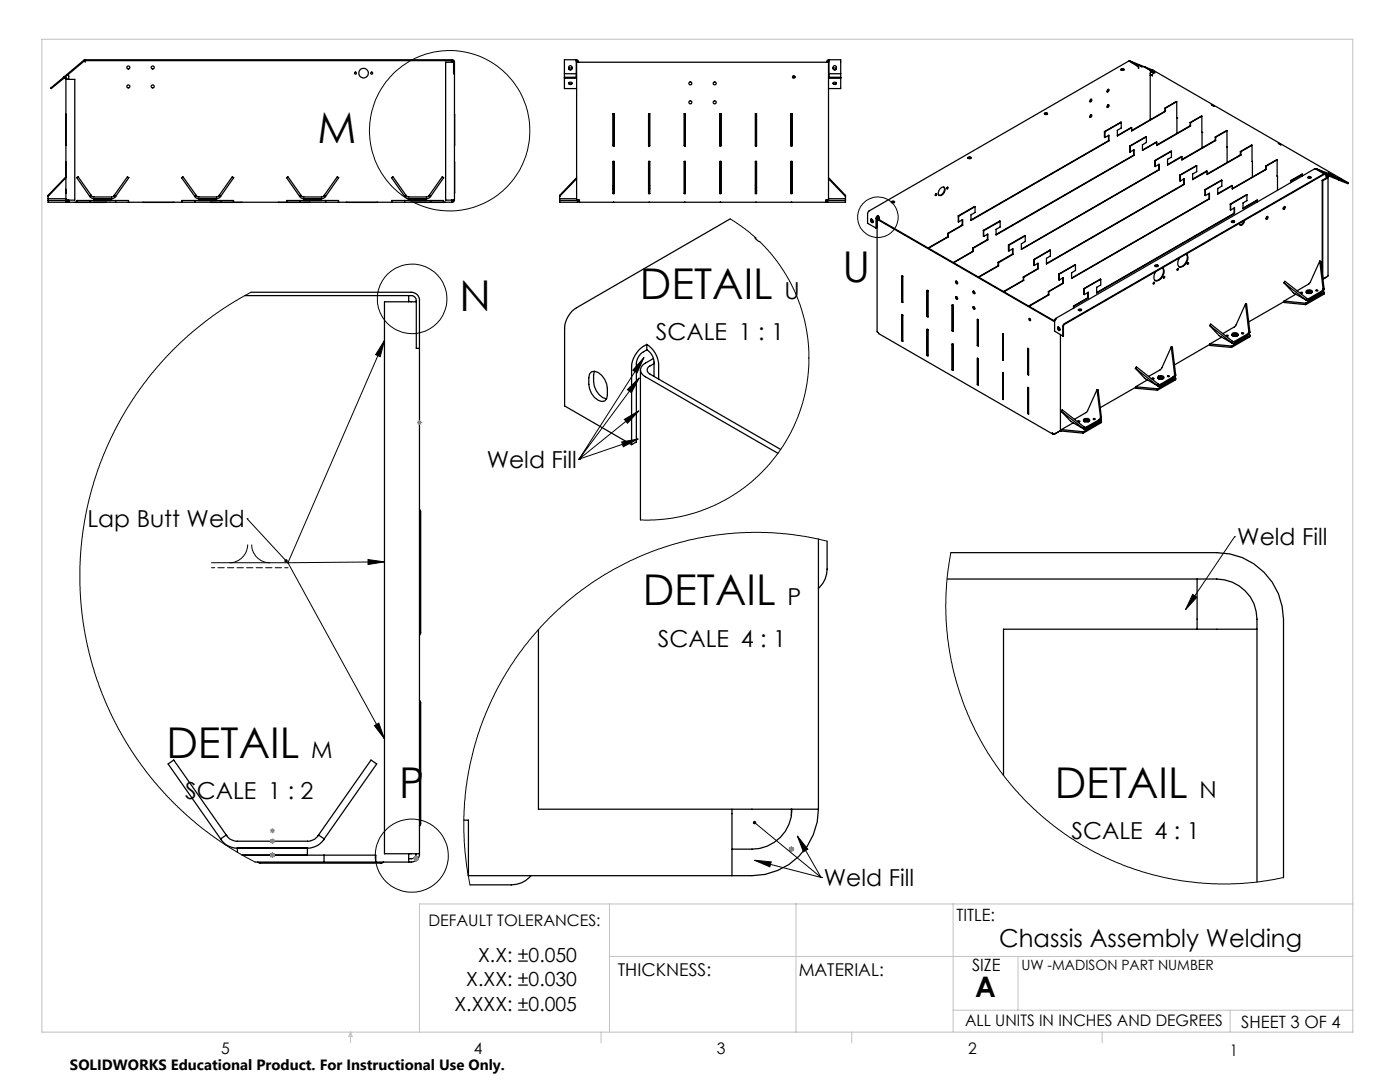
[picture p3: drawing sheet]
<svg xmlns="http://www.w3.org/2000/svg" width="279mm" height="216mm" viewBox="0 0 279 216" stroke-linecap="round" stroke-linejoin="round" font-family="sans-serif">
<g fill="none" stroke="#000" stroke-width=".25">
<path d="M12.7 15.5l-2.6 2.1 .1 .1 2.6-2.1M12.7 15.5l.1 .1M12.8 15.6l.1-.1 .3 .2v24.7h-3.6v-.7M12.8 15.3l4-3.3 .1 .1-4 3.4zM12.8 15.4l-.1 .1M13 15.4l.2 .1 .1 .3M13.2 15.8h1.7v24.1h-1.7l.2 .4 76.9 .1 .4-.5M13.5 15l.2 .2v.6M17 12.1v-.2h73.3l.3 .2 .1 .2v27.6M17 12.1h73.4l.1 .2v2.4h.2M17 12.1v.2l-.1-.2M90.1 12.1v.3"/>
<path d="M90.5 12.4h-1.6v27.5h1.8M112.6 15.5h2.5M112.6 15.6h2.5M113.5 13.7a.37 .37 0 0 1 .7 0M113.5 16.6a.37 .37 0 0 0 .7 0M113.6 13.8h.5M113.6 13.2a.37 .37 0 0 1 .5 .1 .37 .37 0 0 1-.1 .5 .37 .37 0 0 1-.5 0zM115 11.9v2.8h-2.4M115 11.9h-2.4v5.8h2.5M115 11.9l.3 .1 .1 .4M115 12.1l.3 .2zM115.1 15l-.1 .5"/>
<path d="M115.3 12.3v.1M158.2 15.3h.5M165.2 12.2l.2-.1-.2 .2zM165.2 12.3v.1M165.3 15l.1 .5M165.3 15.5h2.5M165.3 15.6h2.5M165.4 11.9v2.8h2.4M165.4 11.9h2.4v5.8h-2.5M165.4 11.9l-.3 .1-.1 .4M166.3 13.7a.37 .37 0 0 1 .6 0M166.3 16.6a.37 .37 0 0 0 .6 0"/>
<path d="M166.3 13.8h.6M166.4 16.4a.3 .3 0 0 1 .4 0 .3 .3 0 0 1 0 .4 .3 .3 0 0 1-.4 .1 .3 .3 0 0 1 0-.5zM217.6 19.9l.2-.1a.26 .26 0 0 1 .1 .4 .26 .26 0 0 1-.4 0zM217.8 19.8l-.1 .3-.2 .2M221.1 17.9l.1-.1a.28 .28 0 0 1 .1 .4 .28 .28 0 0 1-.4 .1zM221.2 17.8v.3l-.3 .2M223.7 13.8a.29 .29 0 0 1 .4-.2 .29 .29 0 0 1 .1 .4h-.4zM223.7 13.9l.3-.1 .3 .1M225.4 12.1v.1M225.4 12.1l1.7 1M225.4 12.1l2.8 1.2 1.7 .9M227.1 13.1l.1 .6-.2-.5-1.7-1-51.9 29.9-.3 .4v2.1l1.7 .9"/>
<path d="M227.1 13.1l-.1 .1M227.4 13l.6 .3zM228.3 13.3l2.2 1.2a.49 .49 0 0 0-.5 .6h-.4M228.3 13.3h.1M228.3 13.3l1.8 .7 39 22.5M229.6 14.9l.4 .1M229.6 14.3l.2 .1M229.7 14l.7 .3zM229.8 14.4l.4 .2M229.9 14.2l-.4-.2 .1 .3v9.6M229.9 14.2l-.1 .2M9.6 39.2v.5"/>
<path d="M9.6 39.7h3.6M13.1 37.7l.1 .9M13.2 32.3l-.1 3M13.2 22.8v6.2M13.2 35.3l-3.6 3.7v.2M13.2 35.5l-3.6 3.7M13.3 40l.2 .2h.2M13.7 39.9v.5M17.9 39.2l.7 .5h3.7M18.2 39l.4 .3h3.8l.4-.3M18.2 39l-.3 .2M18.2 39l-2.6-3.7-.3 .2 2.6 3.7"/>
<path d="M18.8 39.7v.3M22.3 39.7v.3M22.8 39l2.6-3.7 .3 .2-2.6 3.7M22.8 39l.3 .2M23.1 39.2l-.4 .3-.4 .2M23.1 39.2h.1M38.9 39.2l.3 .3 .5 .2M38.9 39.2h.1M39.2 39l.3 .3h3.9l.3-.3M39.2 39l-.3 .2M39.2 39l-2.7-3.7-.3 .2 2.7 3.7M39.7 39.7v.3"/>
<path d="M43.2 39.7v.3M43.7 39l2.7-3.7 .2 .2-2.6 3.7M43.7 39l.3 .2M44 39.2l-.7 .5h-3.6M44 39.2h.1M59.8 39.2l.4 .3 .4 .2M60.1 39l.4 .3h3.8l.4-.3M60.1 39l-.3 .2M60.1 39l-2.6-3.7-.3 .2 2.6 3.7M60.6 39.7v.3M60.6 39.7h3.5M64.1 39.7v.3"/>
<path d="M64.7 39l2.6-3.7 .3 .2-2.6 3.7M64.7 39l.3 .2M64.9 39.2l-.3 .3-.5 .2M65 39.2h-.1M80.8 39.2l.3 .3 .5 .2M81 39l.4 .3h3.8l.5-.3M81 39l-.2 .2M81 39l-2.6-3.7-.3 .2 2.7 3.7M81.6 39.7h3.5M81.6 39.7v.3M85.1 39.7v.3M85.7 39l2.6-3.7 .2 .2-2.6 3.7"/>
<path d="M85.7 39l.2 .2M85.9 39.2l-.4 .3-.4 .2M85.9 39.2h.1M90.1 39.9v.5M90.5 40l-.1 .2h-.3M90.7 22.8v6.2M90.7 32.3v6.3M111.7 39.2v.5M111.7 39.7h3.4M111.7 39.7v.7h3.6v-.5M115.1 35.5l-3.4 3.5v.2M115.1 35.7l-3.4 3.5"/>
<path d="M115.3 40l.3 .4M115.4 39.9l.2 .3M122.3 37.6l.1 .1M122.3 37l.1 .1M122.3 22.7h.3v6.4h-.3zM122.3 32.2h.3v6.4h-.3zM122.4 22.7v6.4M122.4 32.2v6.4M122.4 22.7h.1M122.4 29.1h.1M122.4 32.2h.1M122.4 38.6h.1"/>
<path d="M122.5 22.7v6.4M122.5 32.2v6.4M122.5 37.9l.1 .1M122.5 37.3l.1 .1M122.5 22.7h.1M122.5 29.1h.1M122.5 32.2h.1M122.5 38.6h.1M129.4 22.7h.3v6.4h-.3zM129.4 32.2h.3v6.4h-.3zM129.5 22.7v6.4M129.5 32.2v6.4"/>
<path d="M129.5 37.3l-.1 .1M129.5 37.9l-.1 .1M129.5 22.7h.1M129.5 29.1h.1M129.5 32.2h.1M129.5 38.6h.1M129.6 22.7v6.4M129.6 32.2v6.4M129.6 22.7h.1M129.6 29.1h.1M129.6 32.2h.1M129.6 38.6h.1"/>
<path d="M129.7 37l-.1 .1M129.7 37.6l-.1 .1M136.6 22.7v6.4M136.6 32.2v6.4M136.6 22.7h.1M136.6 29.1h.1M136.6 32.2h.1M136.6 38.6h.1M136.7 22.7v.2M136.7 28.9v.2M136.7 38.5v.1M136.7 32.2v.2"/>
<path d="M136.7 22.7l.1 6.4M136.7 32.2l.1 6.4M136.8 22.7h-.2v6.4h.2M136.8 32.2h-.2v6.4h.2M143.7 22.7h.2v6.4h-.2zM143.7 32.2h.2v6.4h-.2zM143.7 22.7v6.4M143.7 32.2v6.4M143.7 22.7h.1M143.7 29.1h.1M143.7 32.2h.1M143.7 38.6h.1"/>
<path d="M143.8 22.7v6.4M143.8 32.2v6.4M143.8 22.7h.1M143.8 29.1h.1M143.8 32.2h.1M143.8 38.6h.1M150.7 37.6l.1 .1M150.7 37l.1 .1M150.7 22.7h.3v6.4h-.3zM150.7 32.2h.3v6.4h-.3zM150.8 22.7v6.4M150.8 32.2v6.4"/>
<path d="M150.8 22.7h.1M150.8 29.1h.1M150.8 32.2h.1M150.8 38.6h.1M150.9 22.7v6.4M150.9 32.2v6.4M150.9 37.9l.1 .1M150.9 37.3l.1 .1M150.9 22.7h.1M150.9 29.1h.1M150.9 32.2h.1M150.9 38.6h.1"/>
<path d="M157.8 22.7h.3v6.4h-.3zM157.8 32.2h.3v6.4h-.3zM157.9 22.7v6.4M157.9 32.2v6.4M157.9 37.3l-.1 .1M157.9 37.9l-.1 .1M157.9 22.7h.1M157.9 29.1h.1M157.9 32.2h.1M157.9 38.6h.1M158 22.7v6.4M158 32.2v6.4"/>
<path d="M158 22.7h.1M158 29.1h.1M158 32.2h.1M158 38.6h.1M158.1 37l-.1 .1M158.1 37.6l-.1 .1M165 39.9l-.2 .3M165.2 40l-.1 .3-.3 .1M165.3 39.7h3.4M165.3 35.5l3.4 3.5v.2M165.3 35.7l3.4 3.5M168.7 39.2v.5"/>
<path d="M168.7 39.7v.7h-3.5v-.5M186.8 38.7a.15 .15 0 0 1 .1 .2 .15 .15 0 0 1-.2 0zM186.8 38.7l-.1 .2M187.6 37.7a.54 .54 0 0 1 .5-.4 .54 .54 0 0 1 .5 .4 1.11 1.11 0 0 1-1.2 1.3 .96 .96 0 0 1 .2-1.3zM188.3 37.3a1.19 1.19 0 0 1-.9 1.7M189.1 37.4l-.2 .2M193.2 31.5l.2-.1 .4 .1M193.2 31.4a.32 .32 0 0 1 .4-.1 .32 .32 0 0 1 .2 .3 .32 .32 0 0 1-.4 .1 .32 .32 0 0 1-.2-.3zM208.4 22.6a.34 .34 0 0 1 .4-.1 .34 .34 0 0 1 .2 .3 .34 .34 0 0 1-.3 .1 .34 .34 0 0 1-.3-.3zM208.5 22.8l.2-.2 .4 .2M217.6 23l.2-.1a.24 .24 0 0 1 0 .3 .24 .24 0 0 1-.3 .1zM217.8 22.9l-.1 .3-.2 .2"/>
<path d="M220.4 26.2l.1 .1M220.4 26.2l.1 1.2M220.5 27.4l.8-.4v1.1M220.5 26.3v1.1M221.1 20.9h.1a.24 .24 0 0 1 .1 .4 .24 .24 0 0 1-.4 0zM221.2 20.9v.3l-.3 .2M221.2 28.1h.1M221.2 28.1l-27.4 15.8M221.2 27v1.1M221.3 28.1l-27.5 15.9v-1.1l.8-.5v-1.2M223.8 24.4v1.1l-.8 .5v1.1l2.8-1.6M223.8 24.4l-3.3 1.9"/>
<path d="M223.8 24.4l-3.4 1.8M225.5 29.1v.1M225.5 29.1v1.2M225.5 30.3l.8-.4v1.1M225.5 29.2v1.1M225.8 25.5l-2.8 1.6M226.2 31h.1M226.2 31l-27.4 15.8M226.2 29.9v1.1M226.3 31l-27.5 15.9v-1.1l.8-.5v-1.1M228.8 27.3v1.1l-.8 .5v1.1l2.9-1.6M228.8 27.3l-3.3 1.9"/>
<path d="M228.8 27.3l-3.3 1.8M230.5 32v.1M230.5 32v1.2M230.5 33.2l.8-.4v1.1M230.5 32.1v1.1M230.9 28.4l-2.9 1.6M231.2 33.9h.1M231.2 33.9l-27.4 15.8M231.2 32.8v1.1M231.3 33.9l-27.5 15.9v-1.2l.8-.4v-1.1M232.5 22.2h.1M232.5 22.2l-6.7 3.8"/>
<path d="M232.5 21.6h.1M232.5 21.6v.6M232.6 22.2l-6.8 3.9v-.6M232.6 21.6v.6M233.8 30.2l-3.3 1.9M233.8 30.2v1.2l-.8 .4v1.1l2.9-1.6M233.8 30.2l-3.3 1.8M234.8 23.5h.1M234.8 20.3l-2.2 1.3M234.8 20.3v3.2M234.8 20.3l-2.3 1.3M234.8 23.5l.1 3.1"/>
<path d="M235.5 34.9v.1M235.5 34.9v1.2M235.5 36.1l.9-.4v1.1M235.5 35v1.1M235.9 31.3l-2.9 1.5M236.3 36.8l-27.5 15.8M236.3 36.8h.1M236.3 35.7v1.1M236.4 36.8l-27.6 15.9v-1.2l.8-.4v-1.1M237.5 25.1l.1 .1M237.5 25.1l-6.6 3.8M237.5 24.4l.1 .1"/>
<path d="M237.5 24.4v.7M237.6 25.2l-6.7 3.8v-.6M237.6 24.5v.7M238.8 33.1v1.2l-.8 .4v1.1l2.9-1.6M238.8 33.1l-3.3 1.9M238.8 33.1l-3.3 1.8M239.9 26.4h.1M239.9 23.2l-2.3 1.3M239.9 23.2v3.2M239.9 23.2l-2.4 1.2M239.9 26.4v3.1M240.5 37.8l.1 .1"/>
<path d="M240.5 37.8l.1 1.2M240.6 39l.8-.4v1.1M240.6 37.9v1.1M240.9 34.2l-.1-.1-2.8 1.6M241.3 39.7h.1M241.3 39.7l-27.4 15.8M241.3 38.6v1.1M241.4 39.7l-27.5 15.9v-1.2l.7-.4v-1.2M241.7 20.9l.7 .3zM242.5 28h.1M242.5 28l-6.6 3.8M242.5 27.3l.1 .1"/>
<path d="M242.5 27.3v.7M242.6 28l-6.7 3.9v-.6M242.6 27.4v.6M243.8 36v1.1l-.8 .5v1.1l2.9-1.6M243.8 36l-3.2 1.9M243.8 36l-3.3 1.8M244.9 26.1l-2.3 1.3M244.9 26.1v6.3M244.9 29.3h.1M244.9 26.1l-2.4 1.2M245.9 37.1l-2.9 1.5M247.5 30.9h.2"/>
<path d="M247.5 30.9l-6.6 3.8M247.5 30.2l.2 .1M247.5 30.2v.7M247.7 30.9l-6.8 3.9v-.6M247.7 30.3v.6M248.8 38.9v1.1l-.7 .5v1.1l2.8-1.6M248.8 38.9l-3.2 1.9M248.8 38.9l-3.3 1.8M249.9 29l-2.2 1.3M249.9 29v3.2M249.9 29l-2.4 1.2M249.9 32.2v3.1"/>
<path d="M249.9 32.2h.1M250.9 40v.3M250.9 40l-2.8 1.5M252.6 33.8h.1M252.6 33.8l-6.7 3.8M252.6 33.1l.1 .1M252.6 33.1v.7M252.7 33.8l-6.8 3.9v-.6M252.7 33.2v.6M254.9 31.9l-2.2 1.3M254.9 31.9v3.2M254.9 31.9l-2.3 1.2"/>
<path d="M254.9 35.1l.1 2.9M254.9 35.1h.1M255.1 28.6l.6 .3zM257.6 36l.1 .1M257.6 36v.4M257.7 36.1v.3M259.9 34.8l-2.2 1.3M259.9 34.8v.3M259.9 34.8l-2.3 1.2M261 35.5l.3-.2 .3 .2M261.1 35.3a.3 .3 0 0 1 .3-.1 .3 .3 0 0 1 .2 .3 .3 .3 0 0 1-.4 .1 .3 .3 0 0 1-.1-.3zM262.6 33.7h-.1"/>
<path d="M262.7 33.7l2.4 .9M262.7 33.7l1.7 .9M262.7 33.7v.1M263.9 36l.1 .1M263.9 36v18.5M264 36.1v19.4M264.2 34.7l-51.8 29.9-.3 .5v2M264.2 34.7v.1l-51.9 30-.2 2.3M264.2 34.7l-1.8-1-51.8 29.9M264.2 34.7l.1 .1M264.3 34.8l2.8 1.1M264.4 34.6l-.1 .2"/>
<path d="M264.4 34.6l2.8 1.1M264.7 34.6l.6 .3zM264.7 35v.5M264.7 35h.1M264.8 35.1l.2 .2v.2l-1 .6M264.8 35.1l-.1 .1 .2 .1-.1 .2-.9 .5M264.8 35v.1M265 35.3v19.7l-1 .7 .6-.3M265 34.6h.2M265.1 34.6l2.1 1.1M265.2 34.6l2.1 1.2M265.2 34.6h-.1"/>
<path d="M267.1 35.5l.6 .3zM267.1 35.9h.1M267.2 35.7l-.1 .2M267.2 35.9l1.8 .8 .1-.2M267.3 35.8l1.8 .7M267.3 35.8l-.1 .1M9.6 40h3.6M15 40.4h6.2M15.3 40.4v-.4h10.3v.4M17.9 40v.4M23.1 40v.4M28.5 40.4h6.2"/>
<path d="M36.3 40.4v-.4h10.3v.4M38.9 40v.4M42 40.4h6.3M44 40v.4M48.9 59h33.2a1.02 1.02 0 0 1 1 1v9.5h.6M50.1 58.3h32a1.63 1.63 0 0 1 1.6 1.7v110.4M55.6 40.4h6.2M57.2 40.4v-.4h10.4v.4M59.8 40v.4M65 40v.4M69.1 40.4h6.3M78.2 40.4v-.4h10.3v.4"/>
<path d="M80.8 40v.4M81.6 59v1.2M82.6 40.4h6.3M85.9 40v.4M111.7 40h3.6M115.6 40.4v-.1a.36 .36 0 0 0-.1-.4 .36 .36 0 0 0-.4 0v-27.5h50.2v27.5h-.1a.29 .29 0 0 0-.4 .1 .29 .29 0 0 0 0 .4M115.6 40.4h49.2M122.4 40.4h.1M129.5 40.4h.1M136.6 40.4h.1M143.7 40.4h.1M145.7 43.7l-30.7 17.7a5.2 5.2 0 0 0-2.3 4.1v15.5l13.3 7.7"/>
<path d="M150.7 47.3l.1 .4 .8 .5M150.8 40.4h.1M150.8 47.5l-.1 .1M157.9 40.4h.1M165.2 40h3.5M173.8 43.7a.35 .35 0 0 1 .4 .3 .35 .35 0 0 1-.2 .4l-.2-.3zM173.9 43.7v.4l.3 .3M175 43.6v22.6l.3 .3 34.8 20.1M175.2 43l-.4 .4v2.1M175.2 43.1l-.3 .3v2l-.1 .1M175.2 43l.3 .5v.4M175.2 43.1l.2 .2v.5"/>
<path d="M175.2 43v.1M175.4 43.4l-.4 .2 .2 .2 34.9 20.2 .4 .1M175.4 43.5l-.1 .2 35 20.3h.2M177.9 40.3a.32 .32 0 0 1 .4-.2 .32 .32 0 0 1 .2 .3 .36 .36 0 0 1-.6-.1zM177.9 40.4l.3-.1 .3 .1M180.1 55.1l-.1 .1M180.2 55.1v5.2M180.2 55.1l-.2-.1v5.3M180.2 55.1v5.3l-.2-.1M185 57.9l.2 .1v5.3l-.2-.2zM185.1 58l-.1 .1M185.2 58l-.1 5.1h.1"/>
<path d="M189.2 47.2v.1M189.2 47.2l-4 2.3M189.2 46.6h.1M189.2 46.6v.6M189.2 47.3l-3.9 2.2M189.2 46.6v.7M190.7 59.2a.29 .29 0 0 1 .4 .2 .29 .29 0 0 1-.1 .3l-.3-.2zM190.7 56.1a.28 .28 0 0 1 .4 .2 .28 .28 0 0 1-.2 .3l-.2-.3zM190.8 56.1l.3 .5M190.8 59.2l.3 .5M191.2 43.1l.1 1.2M191.2 43.1h.1"/>
<path d="M191.3 44.3l.8-.5v1.1M191.3 43.1v1.2M192 44.9h.1M192 44.9l-2.8 1.7M192 43.9v1M192.1 44.9l-2.9 1.7M194.2 50.1l-3.9 2.3M194.2 50.1v.1M194.2 49.5h.1M194.2 49.5v.6M194.2 58.1a.3 .3 0 0 1 .3 .2 .3 .3 0 0 1-.1 .3l-.2-.1zM194.2 50.2l-3.9 2.2"/>
<path d="M194.2 49.5v.7M194.3 58.1v.3l.3 .2M194.6 41.2l-3.3 1.9M194.6 41.2l-3.4 1.9M196.3 46h.1M196.3 46v1.2M196.3 47.2l.8-.5v1.2M197.1 47.8l-2.9 1.7M197.1 47.8v.1M197.1 46.8v1M197.1 47.9l-2.9 1.6M199.2 53l.1 .1"/>
<path d="M199.2 53l-3.9 2.3M199.2 52.4h.1M199.2 52.4v.6M199.3 53.1l-4 2.2M199.3 52.4v.7M199.6 44.2l-3.3 1.8M201.3 48.9h.1M201.3 48.9v1.1l.1 .1M201.4 50.1l.7-.5v1.2M201.4 48.9v1.2M202.1 50.7v.1M202.1 50.7l-2.9 1.7"/>
<path d="M202.1 49.7v1M202.1 50.8l-2.8 1.6M204.2 55.9l.1 .1M204.2 55.9l-3.9 2.3M204.2 55.3h.1M204.2 55.3v.6M204.3 56l-4 2.2M204.3 55.3v.7M204.6 47.1l-3.3 1.8M204.6 47.1l-3.2 1.8M206.3 51.8h.1M206.3 51.8l.1 1.2"/>
<path d="M206.4 53l.8-.5v1.2M206.4 51.8v1.2M207.1 53.6l.1 .1M207.1 53.6l-2.9 1.7M207.1 52.6v1M207.2 53.7l-2.9 1.6M209.2 58.8h.1M209.2 58.8l-3.9 2.3M209.2 58.2h.1M209.2 58.2v.6M209.3 58.8l-3.9 2.3M209.3 58.2v.6"/>
<path d="M209.6 50l-3.2 1.8M209.6 50l-3.3 1.8M211.3 54.7h.1M211.3 54.7l.1 1.2M211.4 55.9l.8-.5v1.2M211.4 54.7v1.2M212.1 56.5l.1 .1M212.1 56.5l-2.9 1.7M212.1 55.5v1M212.2 56.6l-2.9 1.6M214.6 52.8l-3.2 1.9M214.6 52.8l-3.3 1.9"/>
<path d="M216.3 57.6h.1M216.3 57.6l.1 1.2M216.4 58.8l.8-.5v1.1M216.4 57.6v1.2M217.1 59.4h.1M217.1 59.4l-2.9 1.7M217.1 58.3v1.1M217.2 59.4l-2.9 1.7M219.7 55.7l-3.3 1.9M219.7 55.7l-3.4 1.9M230.2 56.4h.2l-.2 .3zM230.3 56.3l-.1 .3"/>
<path d="M230.5 53a.29 .29 0 0 1 .4-.2 .29 .29 0 0 1 .1 .4 .3 .3 0 0 1-.3 0 .3 .3 0 0 1-.2-.2zM230.5 53.1l.1-.1 .5 .1M230.6 54.2a1.32 1.32 0 0 0 .1 1.9 1.8 1.8 0 0 0 1.4-2.5l-.1-.2a1.73 1.73 0 0 1-1.5 2.6M232.3 55.2l-.1 .2M235 53.6l.2 .1-.2 .2zM235.1 53.6l-.2 .3M235.4 51.5a1.28 1.28 0 0 0 .1 1.8 1.8 1.8 0 0 0 1.4-2.5l-.2-.1a1.78 1.78 0 0 1-1.4 2.5M237.1 52.4l-.2 .3M245.5 40.7l.1 .1M245.5 40.7l.1 1.2M245.6 41.9l.8-.4v1.1M245.6 40.8v1.1"/>
<path d="M245.7 44.3l.3-.1 .4 .1M245.9 44.1h.4a.26 .26 0 0 1-.2 .3 .26 .26 0 0 1-.2-.3zM246.3 42.5l.1 .1M246.3 42.5l-27.4 15.9M246.3 41.5v1M246.4 42.6l-27.5 15.9v-1.2l.8-.4v-1.2M248.2 44.1a1.02 1.02 0 0 1-.8 .8M248.4 44a.77 .77 0 0 1-1 .8v-.2M252.8 43.3l.1-.1a.26 .26 0 0 1 .1 .4 .26 .26 0 0 1-.4 0zM252.9 43.2v.2l-.2 .3M256.2 41.3l.2-.1a.29 .29 0 0 1 0 .4 .29 .29 0 0 1-.3 .1zM256.2 56.4l2 2.1 2.5 1.4"/>
<path d="M256.2 56.4l4.4 3.4M256.2 56.4l.2-.3 4.4 3.4M256.4 41.2l-.1 .3-.2 .2M258.6 58.7l-2.3 1.4M260.6 59.8l.2 .2 .4-.1M260.7 58.3a.92 .92 0 0 1 1.2 0 .89 .89 0 0 0-1.2 0zM260.7 58a.71 .71 0 0 1 1.2 .2 .68 .68 0 0 1-.7 .4 .68 .68 0 0 1-.5-.5zM260.8 59.5l-.2 .3M260.8 59.5v.1M260.9 58.5h.8zM260.9 60l.3 .1M261.2 59.9v.2"/>
<path d="M261.2 59.9l2.5-1.4v.2l-2.5 1.4M262.6 57.9h.1a.17 .17 0 0 1 .2-.1 .17 .17 0 0 1 .1 .3h-.3zM263.4 52.1l-2 4.3-2.6 1.6M263.4 52.1l.7 5.6M263.4 52.1h.2l.7 5.6M264.1 57.7l-.4 .4-2.5 1.5h-.4M264.1 57.7h.2M264.1 58l.2 .4M264.3 57.7l-.5 .7-2.6 1.5M264.3 58.4l-3.7 2.1M264.3 58.4v.3l-3.7 2.1M264.7 55.3l-.1 .1"/>
<path d="M83.1 60.2h-6.4v110.2h7M118 74.2a2.35 2.35 0 0 1 2.7 1.5 5.6 5.6 0 0 1 .4 3.9l-.4 .4a2.39 2.39 0 0 1-2.7-1.5 5.6 5.6 0 0 1-.3-3.9zM118.6 74.1a5 5 0 0 0 1.7 5.2l.7 .3M127.8 73.8v30M129.1 68.7a5.4 5.4 0 0 0-3.1 4.5v15.5M129.1 69.8a3.2 3.2 0 0 0-2.1 2.8v15.6l-1 .5M129.1 68.7a5.1 5.1 0 0 1 2.3 4.1v2.8M129.1 69.8a2.99 2.99 0 0 1 1.4 2.4v2.9M129.1 68.7v1.1M130.4 71.5a3.8 3.8 0 0 0-2.5 1.9 1.44 1.44 0 0 0 .9 1.8l26.5 15.3M130.5 72.6a1.63 1.63 0 0 0-1.3 1.2l.1 .5 .4 .3 26.1 15.1M180 60.1l.1 .1"/>
<path d="M180 67.9l.1 .1M180 62.8l.2 .1v5.2l-.2-.1zM180 68h.1M180.1 60.2v.1M180.1 68v.1M180.1 60.2l-.1 .1M180.1 62.8l-.1 .2M180.2 62.9v5.2M185 63l.1 .1M185 70.8l.1 .1M185 65.7l.2 .1v5.2l-.2-.1zM185.1 63.1h.1"/>
<path d="M185.1 70.9h.1M185.1 63.1h-.1M185.1 70.9h-.1M185.1 65.7l-.1 .2M185.2 65.8l-.1 5.1h.1M190 65.9l.1 .1M190 73.7l.1 .1M190 60.8l.2 .1v5.2l-.2-.1zM190 68.6l.2 .1v5.2l-.2-.1zM190.1 66h.1M190.1 73.8h.1M190.1 60.9l-.1 .1"/>
<path d="M190.1 68.6l-.1 .2M190.1 66h-.1M190.1 73.8h-.1M190.2 68.7v5.1M190.2 60.9v5.2M194.2 61.2a.3 .3 0 0 1 .3 .2 .3 .3 0 0 1-.1 .3l-.2-.2zM194.3 61.2v.3l.3 .1M195.1 63.7l.1 .1v5.2l-.1-.1zM195.1 68.9h.1M195.1 76.7h.1M195.2 63.7l-.1 5.2 .1 .1M195.2 71.5l-.1 5.2h.1"/>
<path d="M195.2 71.6v5.1M195.2 63.8v5.2M195.2 71.6l-.1-.1v5.2M195.2 71.6v5.2l-.1-.1M200.1 79.5v.1M200.1 66.6l.1 .1v5.2l-.1-.1zM200.1 71.8h.1M200.1 79.6h.1M200.2 66.6l-.1 .2M200.2 74.4l-.1 .2M200.2 74.5v5.1h-.1M200.2 66.7v5.2l-.1-.2"/>
<path d="M200.2 74.5l-.1-.1v5.2M200.2 74.5v5.2l-.1-.1M205.1 74.6v.1M205.1 74.7h.1M205.1 74.7l.1 .1M205.2 69.5l-.1 .2M205.2 77.3l-.1 .2M205.2 77.4v5.1h.1M205.2 69.6v5.1l.1 .1M205.3 69.6l-.2-.1v5.2M205.3 77.4l-.2-.1v5.2M205.3 69.6v5.2l-.2-.1"/>
<path d="M205.3 77.4v5.2l-.2-.1M205.4 63.5a.22 .22 0 0 1 .3 .2 .22 .22 0 0 1-.2 .3l-.2-.3zM205.5 63.5l.1 .4M205.6 63.9h.1M210.3 64l.4-.5 .1 .1-.3 .4v2.1l1.6 1M211.1 65.2a.44 .44 0 0 1 .3 .8 .48 .48 0 0 1-.3-.8zM211.2 65.2v.5l.3 .2M211.6 66.8v19.1l-1 .6-.6-.1 .1 .2 .3-.1M214.2 61.1h.1M214.2 61.1v.4M214.3 61.1v.3M215.2 61.7a.32 .32 0 0 1 .4-.1 .32 .32 0 0 1 .2 .3 .32 .32 0 0 1-.4 .1 .32 .32 0 0 1-.2-.3z"/>
<path d="M215.2 61.9l.2-.1 .4 .1M218.9 77.8l-1.9 4.3-2.6 1.6M218.9 77.8l.7 5.5M218.9 77.8h.2l.7 5.6M226.6 73.5a10.2 10.2 0 0 0 4.5 3.5M226.6 73.5l4.4 3.4M226.6 73.5l.2-.3 4.4 3.5M226.6 77.3l-7 4.1M226.6 77.2l4.4 .4M226.6 77.2v.3l4.4 .4M229 75.8l-2.4 1.4M229.9 75.5h.1a.17 .17 0 0 1 .2-.1 .17 .17 0 0 1 .1 .2z"/>
<path d="M231 76.9l.2 .2 .4-.1M231 77.6v.3M231 75.2a.72 .72 0 0 1 1.3 .2 .68 .68 0 0 1-.7 .3 .68 .68 0 0 1-.6-.5zM231.1 75.4a.84 .84 0 0 1 1.1 .1 .81 .81 0 0 0-1.1 0zM231.2 76.7l-.2 .2M231.2 75.6l.4-.1 .5 .1-.4-.1zM231.2 77.1l.4 .2M231.6 77v.3M233 75a.16 .16 0 0 1 .3-.1 .16 .16 0 0 1 0 .2l-.2 .1zM233.8 69.2l-2.1 4.4-2.5 1.5M233.8 69.2l.6 5.6M233.8 69.2l.2 .1 .6 5.5"/>
<path d="M234 75.5l-2.4 1.5M234 75.5v.3l-2.4 1.5M234.4 74.8l-.2 .3-2.7 1.6h-.3M234.4 74.8h.2M234.5 75.1l.1 .4M234.6 74.9l-.6 .6M234.6 74.8v.1M234.6 75.5v.3l-3.6 2.1M234.6 75.5l-3.6 2.1M241.4 64.9l1.9 2.1 2.6 1.5M241.4 64.9l4.4 3.5M241.4 64.9l.2-.2 4.4 3.4"/>
<path d="M241.4 68.7l-7 4.1M241.4 68.7v.2l4.4 .4M241.4 68.7l4.4 .3M243.8 67.3l-2.4 1.4M244.8 66.9a.16 .16 0 0 1 .2 0 .16 .16 0 0 1 .1 .2 .16 .16 0 0 1-.2 0 .16 .16 0 0 1-.1-.2zM245.8 68.4l.2 .1 .4-.1M245.8 69v.3M245.9 66.9a.92 .92 0 0 1 1.2 0 .89 .89 0 0 0-1.2 0zM245.9 66.6a.65 .65 0 0 1 .7-.2 .65 .65 0 0 1 .5 .5 .72 .72 0 0 1-1.2-.2zM246 68.1l-.2 .3M246.1 67h.8zM246.1 68.5l.3 .2"/>
<path d="M246.4 68.4v.3M248.6 60.6l-2 4.4-2.5 1.6M248.6 60.6l.6 5.6M248.6 60.6l.2 .1 .6 5.6M248.8 67v.3l-2.4 1.4M248.8 67l-2.4 1.4M249.2 66.2l-.3 .5-2.6 1.5-.3-.1M249.2 66.2l.2 .1M249.3 66.5l.1 .4M249.4 66.3l-.6 .7M249.4 66.9l-3.6 2.1M249.4 66.9v.3l-3.6 2.1"/>
<path d="M256.3 60.2l-7.1 4M256.3 60.1v.3l4.3 .4M256.3 60.1l4.3 .4M260.6 60.5v.3M205.1 82.4v.1M205.1 82.5h.1M211.8 82.1a10.2 10.2 0 0 0 4.5 3.5M211.8 82.1l4.4 3.4M211.8 82.1l.2-.3 4.4 3.4M211.8 85.8l-1.4 .7M211.8 85.7l4.4 .4M211.8 85.7v.3l4.4 .4"/>
<path d="M214.2 84.4l-2.4 1.3M215.2 84h.2a.15 .15 0 0 1-.1 .2 .15 .15 0 0 1-.1-.2zM216.2 85.5l.2 .1 .3-.1M216.2 86.1v.3M216.3 84a.92 .92 0 0 1 1.1 0 .88 .88 0 0 0-1.1 0zM216.3 83.7a.65 .65 0 0 1 .7-.2 .65 .65 0 0 1 .4 .5 .73 .73 0 0 1-1.2-.2zM216.4 85.2l-.2 .3M216.4 84.1h.8zM216.4 85.6l.3 .2M216.7 85.5v.3M218.2 83.5a.17 .17 0 0 1 .3 0 .17 .17 0 0 1 0 .2h-.3zM219.2 84.1v.3l-2.5 1.4"/>
<path d="M219.2 84.1l-2.5 1.4M219.6 83.3l-.3 .5-2.7 1.5-.2-.1M219.6 83.3l.2 .1M219.7 83.6l.1 .4M219.8 83.4l-.5 .7M219.8 84v.3l-3.6 2.1M219.8 84l-3.6 2.1M83.7 101.7l.3 .4v24.2l-.3 .5M163.3 107.6v53.9M165.1 108v5.6a5.1 5.1 0 0 1-1.8 3.8M189 115.5h53.9a8.1 8.1 0 0 1 8 8v52.5M189.8 110.3h53.1a13.3 13.3 0 0 1 13.3 13.2v51.6"/>
<path d="M238.9 115.5v10.1M83.7 139.8l.3 .4v24.2l-.3 .5M107.5 125.6v35.9h55.8M250.9 125.6h-50.6v29.1M44 167.4a3.8 3.8 0 0 0 3.3 1.8h14.1M45.2 166.6a2.42 2.42 0 0 0 2.1 1.3h14.1a2.56 2.56 0 0 0 2.2-1.3M45.2 166.6l-1.2 .8M45.2 166.6l-10.5-14.9-1.2 .7 10.5 15M47.4 169.2v.9M48.3 170.6h26.7v1.4M51.5 172l.3 .2h24.4l.4-.2M61.3 169.2v1.4"/>
<path d="M63.6 166.6l10.4-14.9 1.2 .7-10.5 15M63.6 166.6l1.1 .8M64.7 170.6v1.4M64.7 167.4a3.8 3.8 0 0 1-3.3 1.8M81.6 170.4v1.6M83 170.4v.1M83.1 170.4a1.14 1.14 0 0 1-1.5 .9M83.7 170.4a1.63 1.63 0 0 1-1.6 1.6h-31.2M92.6 163.7h.9v11M106 174.7a5 5 0 0 1-3.9 1.9h-8.3M146.1 161.5v13.2M157.9 161.5v1.2"/>
<path d="M158 161.5a7.9 7.9 0 0 1-7.9 7.9h-4M163.3 161.5a13.2 13.2 0 0 1-13.2 13.2h-56.6"/>
<circle cx="25.6" cy="17.2" r=".3"/>
<circle cx="25.6" cy="13.5" r=".3"/>
<circle cx="30.5" cy="17.2" r=".3"/>
<circle cx="30.5" cy="13.5" r=".3"/>
<circle cx="70.9" cy="14.6" r=".2"/>
<circle cx="72.6" cy="14.6" r=".96"/>
<circle cx="74.2" cy="14.6" r=".2"/>
<circle cx="113.8" cy="16.7" r=".29"/>
<circle cx="137.8" cy="16.6" r=".31"/>
<circle cx="142.6" cy="16.6" r=".31"/>
<circle cx="158.4" cy="15.4" r=".25"/>
<circle cx="166.6" cy="13.5" r=".4"/>
<circle cx="137.8" cy="20.4" r=".31"/>
<circle cx="142.6" cy="20.4" r=".31"/>
<circle cx="189.1" cy="37.5" r=".15"/>
<circle cx="232.3" cy="55.3" r=".17"/>
<circle cx="237" cy="52.6" r=".16"/>
<circle cx="259.8" cy="58.4" r=".18"/>
<circle cx="248" cy="66.5" r=".18"/>
</g>
<g fill="none" stroke="#000" stroke-width=".2">
<path d="M50.1 58.3l-4.3 2.5-4 2.7-3.3 2.6-3.2 2.9-3.2 3.4-2.7 3.2-2.6 3.7-2.2 3.5-2.1 3.9-1.8 3.9-1.3 3.4-1.4 4.8-1 4.2-.6 4.4-.4 4.7-.1 4.8 .3 4.3 .6 4.5 .8 4 1.2 4.3 1.4 3.9 1.7 4.1 1.8 3.6 2.4 4 2.1 3 2.7 3.6 3.1 3.3 2.7 2.6 2.4 2.2 3.8 2.9 3.9 2.5 4.1 2.3M145.7 43.7l3 1.9 2.1 1.9M151.6 48.2l1.6 1.6 1.9 2.3 2.3 3.7 1.9 4 1.4 4.6 .6 4.1 .1 4.9-.3 3-.4 2.2-1.5 4.8-1.3 2.8-1.2 2.1-1.4 2.1-1.8 2.3-3.5 3.5-3.7 2.6-4.1 2.2-2.3 .9-3 .9-4.4 .8-4.7 .2M76.7 67.9l-19.2 44.4M76.7 67.9l-.8 3.3-.9-.4zM125.2 77.8l2.4-2.4-1.6 3zM127.6 75.4l-12 16.2M128.5 71.3l-12.9 20.3M128.5 71.3l-1.4 3.1-.8-.5zM115.6 91.6h.1M124.1 88.2l3.3-.6-3 1.5zM124.6 83.7l2.9-1.7-2.3 2.5z"/>
<path d="M127.4 87.6l-11.8 4M127.5 82l-11.9 9.6M42.2 112.3h15.3M49.3 103.5h.1M49.3 103.5l7.8 8.4M49.4 108.7a3.7 3.7 0 0 1-3.6 3.6M50.2 108.7a3.6 3.6 0 0 0 3.7 3.6M57.5 112.3l19.2 35.1M73.4 111.7l3.3 .4-3.3 .5zM76.7 112.1l-19.2 .2M165.1 108l-3.8-.9-2.8-.4-3.9-.4-4.5-.1-3.4 .2-4 .4-3.2 .6-3.9 .9-4.1 1.2-2.9 1.1-2.8 1.3-3.5 1.8-3.6 2.2-3.8 2.7-5 4.4-1.9 2-3.3 3.9-2 2.7-2.4 3.9-1.6 3-1.7 3.6-1.2 3.1-1 3.2-1.1 4.5-.5 2.7-.6 6.4v4.1l.2 3.7 .4 3.3 .6 3.5M189.8 110.3l-.9 6.2-.2 4.1 .1 2.9 .3 3.6 .4 3 1.4 6.1 1.1 3.4 1.5 3.8 1.2 2.5 2.5 4.4 3.8 5.3 4.2 4.7 2.6 2.4 2.5 2.1 3.2 2.3 2.5 1.6 2.9 1.6 3.7 1.7 6.2 2.2 3.8 1 3.2 .6 6.2 .6h3.5l3.3-.2 2.9-.3 4.5-.8"/>
<path d="M238 118.6l.9 .6-2.3 2.4zM246.4 107.1h.1M246.4 107.1l-9.8 14.5M74.7 144.8l.9-.5 1.1 3.1zM150.6 171.7l3.3 .3-.3 1zM150.6 164.1l13.3 11M150.6 171.7l13.3 3.4M159.1 166.8l4.8 8.3M159.1 166.8l2.1 2.6-.9 .6zM163.9 175.1h.1"/>
<circle cx="89.7" cy="26.1" r="16"/>
<circle cx="82.2" cy="59.6" r="6.9"/>
<circle cx="175.2" cy="43.4" r="4"/>
<circle cx="82.2" cy="170.7" r="7.3"/>
</g>
<g fill="none" stroke="#808080" stroke-width=".2">
<path d="M83.2 84.3h1M83.4 84l.7 .7M83.7 83.8v1M84.1 84l-.7 .7M53.9 170.6h1M53.9 167.9h1M53.9 165.8h1M54 170.3l.7 .7M54 167.5l.7 .7M54 165.4l.7 .7M54.4 165.3v1M54.4 167.4v.9"/>
<path d="M54.4 170.1v1M54.7 170.3l-.7 .7M54.7 167.5l-.7 .7M54.7 165.4l-.7 .7M82.5 171.3h1.1M82.7 171l.7 .7M83 170.9v.9M83.4 171l-.7 .7M157.4 169.4h1.1M157.6 169.1l.7 .7M157.9 168.9v1.1M158.3 169.1l-.7 .7"/>
</g>
<path d="M57.5 113.3h-15.3" fill="none" stroke="#000" stroke-width=".2" stroke-dasharray="1.3 .6" stroke-dashoffset=".6"/>
<g fill="none" stroke="#c0c0c0" stroke-width=".2">
<path d="M8.4 7.8h261.6v198.2h-261.6zM121.6 190.9h148.4M121.6 180.4v25.6M158.9 180.4v25.6M190.2 180.4v25.5M203.2 190.9v10.7M270 180.4h-186.3v25.6M70 206v2.1M70 206l.3 .8h-.7zM119.9 206v2.1M170 206v2.1M190.2 201.6h79.8"/>
<path d="M220 206v2.1M245.5 201.6v4.3"/>
</g>
<g fill="#000">
<path d="M76.7 67.9l-.8 3.3-.9-.4zM73.4 111.7l3.3 .4-3.3 .5zM74.7 144.8l.9-.5 1.1 3.1z"/>
<path d="M56.8 111.7a.35 .35 0 0 0 0 .5 .35 .35 0 0 0 .5 0l-.2-.3 .2 .3a.35 .35 0 0 0 0-.5 .35 .35 0 0 0-.5 0zM238 118.6l.9 .6-2.3 2.4zM150.4 163.9l.2 .2-.3-.2a.34 .34 0 0 0 .2 .6 .34 .34 0 0 0 .4-.4 .34 .34 0 0 0-.5-.2zM150.6 171.7l3.3 .3-.3 1zM159.1 166.8l2.1 2.6-.9 .6zM124.1 88.2l3.3-.6-3 1.5zM124.6 83.7l2.9-1.7-2.3 2.5zM125.2 77.8l2.4-2.4-1.6 3zM128.5 71.3l-1.4 3.1-.8-.5z"/>
</g>
<g font-size="8.5">
<text x="63.4" y="28.6">M</text>
<text x="127.7" y="59.6">DETAIL</text>
<text x="168.1" y="56.2">U</text>
<text x="91.7" y="62">N</text>
<text x="128.3" y="120.8">DETAIL</text>
<text x="33.2" y="151.2">DETAIL</text>
<text x="79.7" y="159.2">P</text>
<text x="210.5" y="159.2">DETAIL</text>
</g>
<text font-size="5.6" x="194.6" y="199">A</text>
<text font-size="4.9" x="199.4" y="188.9">Chassis Assembly Welding</text>
<g font-size="4.7">
<text x="156.6" y="59.6">U</text>
<text x="130.9" y="67.8">SCALE 1 : 1</text>
<text x="97.1" y="93.3">Weld Fill</text>
<text x="17.5" y="105.2">Lap Butt Weld</text>
<text x="246.9" y="108.8">Weld Fill</text>
<text x="157.1" y="120.8">P</text>
<text x="131.3" y="129">SCALE 4 : 1</text>
<text x="62.1" y="151.2">M</text>
<text x="37" y="159.4">SCALE 1 : 2</text>
<text x="239.4" y="159.2">N</text>
<text x="213.8" y="167.4">SCALE 4 : 1</text>
<text x="164.4" y="176.9">Weld Fill</text>
</g>
<g font-size="3.9">
<text x="95.4" y="191.9">X.X: ±0.050</text>
<text x="93.1" y="196.8">X.XX: ±0.030</text>
<text x="90.7" y="201.7">X.XXX: ±0.005</text>
</g>
<g font-size="3.5">
<text x="123.3" y="194.7">THICKNESS:</text>
<text x="159.4" y="194.7">MATERIAL:</text>
</g>
<g font-size="3.4">
<text x="190.9" y="183.8">TITLE:</text>
<text x="194" y="193.8">SIZE</text>
<text x="247.7" y="205.1">SHEET 3 OF 4</text>
</g>
<g font-size="3.2">
<text x="85.5" y="184.8">DEFAULT TOLERANCES:</text>
<text x="192.6" y="204.8">ALL UNITS IN INCHES AND DEGREES</text>
<text x="44.2" y="210.4">5</text>
<text x="94.6" y="210.3">4</text>
<text x="143.1" y="210.4">3</text>
<text x="193.2" y="210.3">2</text>
<text x="245.4" y="210.6">1</text>
</g>
<text font-size="3" x="14" y="213.5">SOLIDWORKS Educational Product. For Instructional Use Only.</text>
<text font-size="2.8" x="203.8" y="193.5">UW -MADISON PART NUMBER</text>
</svg>
